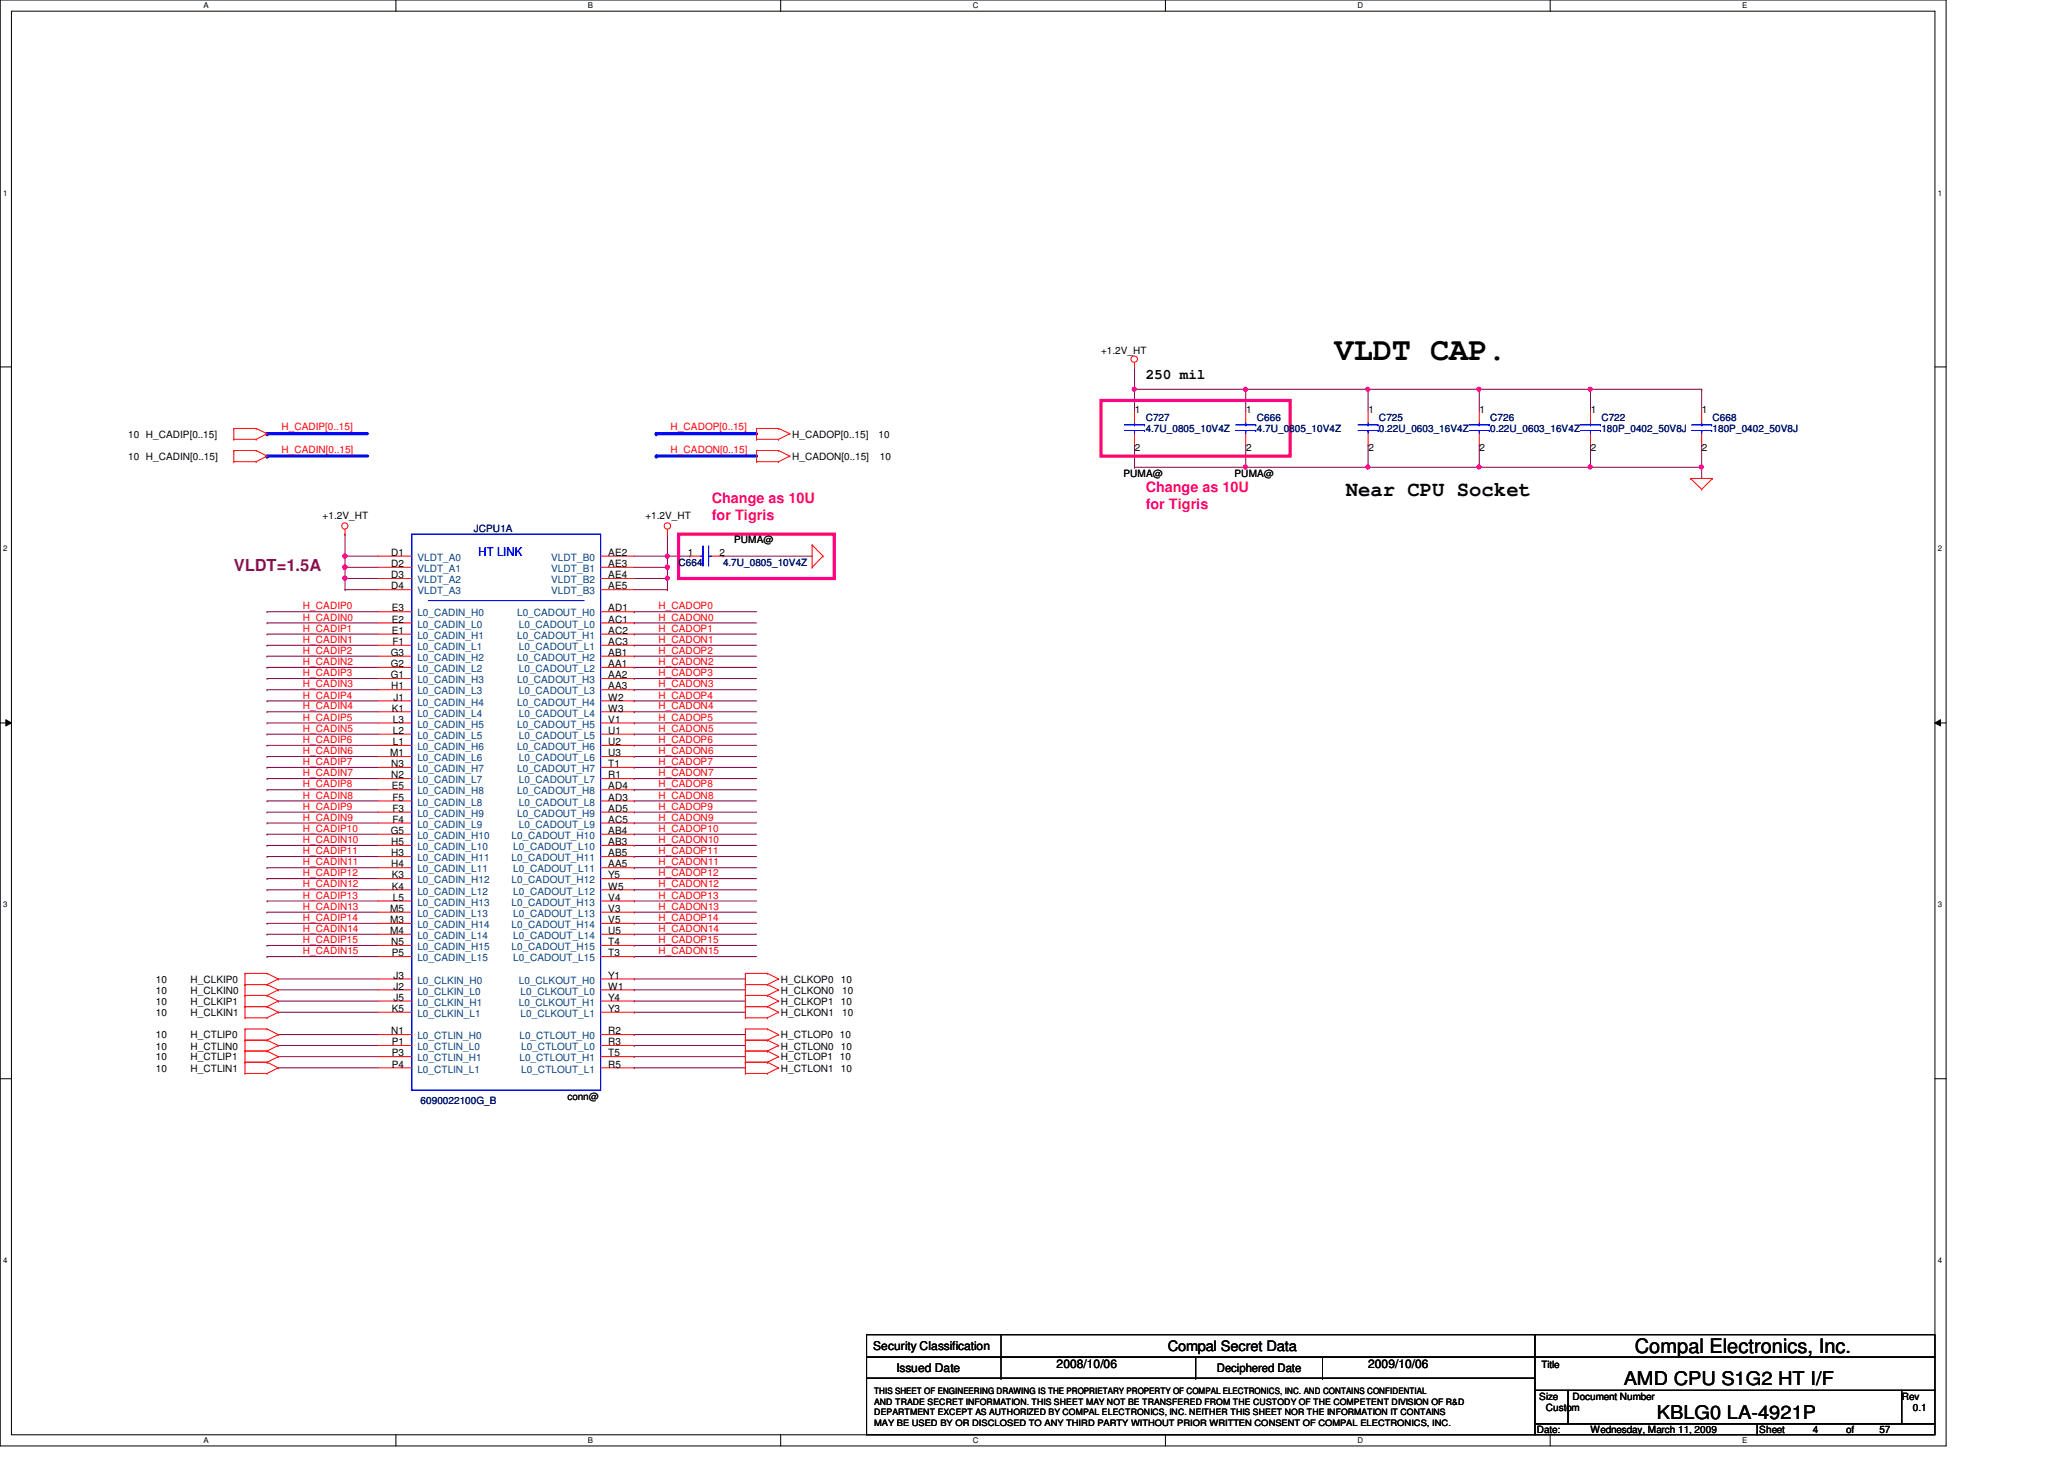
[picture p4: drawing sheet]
<svg xmlns="http://www.w3.org/2000/svg" width="297mm" height="210mm" viewBox="0 0 297 210" stroke-linecap="round" stroke-linejoin="round" font-family="sans-serif">
<path d="M0 0h280.1v208h-280.1zM1.6 1.6h276.9v204.8h-276.9z" fill="none" stroke="#000" stroke-width=".14"/>
<g fill="#fff">
<path d="M29.3 .2h.7v1.2h-.7z"/>
<path d="M29.3 206.6h.7v1.2h-.7z"/>
</g>
<path d="M57 0v1.6M57 206.4v1.6" fill="none" stroke="#000" stroke-width=".14"/>
<g fill="#fff">
<path d="M84.6 .2h.7v1.2h-.7z"/>
<path d="M84.6 206.6h.7v1.2h-.7z"/>
</g>
<path d="M112.3 0v1.6M112.3 206.4v1.6" fill="none" stroke="#000" stroke-width=".14"/>
<g fill="#fff">
<path d="M140 .2h.8v1.2h-.8z"/>
<path d="M140 206.6h.8v1.2h-.8z"/>
</g>
<path d="M167.7 0v1.6M167.7 206.4v1.6" fill="none" stroke="#000" stroke-width=".14"/>
<g fill="#fff">
<path d="M195.4 .2h.7v1.2h-.7z"/>
<path d="M195.4 206.6h.7v1.2h-.7z"/>
</g>
<path d="M223.1 0v1.6M223.1 206.4v1.6" fill="none" stroke="#000" stroke-width=".14"/>
<g fill="#fff">
<path d="M250.7 .2h.8v1.2h-.8z"/>
<path d="M250.7 206.6h.8v1.2h-.8z"/>
<path d="M.5 27.2h.6v1.2h-.6z"/>
<path d="M278.9 27.2h.6v1.2h-.6z"/>
<path d="M.5 78.4h.6v1.1h-.6z"/>
<path d="M278.9 78.4h.6v1.1h-.6z"/>
</g>
<path d="M0 52.8h1.6M278.5 52.8h1.6" fill="none" stroke="#000" stroke-width=".14"/>
<g fill="#fff">
<path d="M.5 129.6h.6v1.2h-.6z"/>
<path d="M278.9 129.6h.6v1.2h-.6z"/>
</g>
<path d="M0 104h1.6M.8 103.5l.8 .5-.8 .4zM278.5 104l.8-.5v.9zM278.5 104h1.6" fill="none" stroke="#000" stroke-width=".14"/>
<path d="M.8 103.5l.8 .5-.8 .4zM278.5 104l.8-.5v.9z" fill="#000"/>
<g fill="#fff">
<path d="M.5 180.8h.6v1.1h-.6z"/>
<path d="M278.9 180.8h.6v1.1h-.6z"/>
</g>
<path d="M0 155.2h1.6M278.5 155.2h1.6" fill="none" stroke="#000" stroke-width=".14"/>
<g fill="none" stroke="#800040" stroke-width=".14">
<path d="M38.4 92.8h.1M38.4 89.6h.1M38.4 97.6h.1M38.4 96h.1M38.4 94.4h.1M38.4 91.2h.1M38.4 99.2h.1M38.4 88h.1M38.4 92.8h16M38.4 89.6h16M38.4 97.6h16M38.4 96h16"/>
<path d="M38.4 94.4h16M38.4 91.2h16M38.4 99.2h16M38.4 88h16M49.7 83.2h.1M49.7 83.2v1.6M38.4 100.8h.1M38.4 105.6h.1M38.4 102.4h.1M38.4 104h.1M38.4 108.8h.1M38.4 115.2h.1"/>
<path d="M38.4 112h.1M38.4 118.4h.1M38.4 113.6h.1M38.4 107.2h.1M38.4 110.4h.1M38.4 116.8h.1M38.4 100.8h16M38.4 105.6h16M38.4 102.4h16M38.4 104h16M38.4 108.8h16M38.4 115.2h16"/>
<path d="M38.4 112h16M38.4 118.4h16M38.4 113.6h16M38.4 107.2h16M38.4 110.4h16M38.4 116.8h16M38.4 121.6h.1M38.4 120h.1M38.4 124.8h.1M38.4 123.2h.1M38.4 131.2h.1M38.4 128h.1"/>
<path d="M38.4 132.8h.1M38.4 126.4h.1M38.4 134.4h.1M38.4 137.6h.1M38.4 136h.1M38.4 129.6h.1M38.4 121.6h16M38.4 120h16M38.4 124.8h16M38.4 123.2h16M38.4 131.2h16M38.4 128h16"/>
<path d="M38.4 132.8h16M38.4 126.4h16M38.4 134.4h16M38.4 137.6h16M38.4 136h16M38.4 129.6h16"/>
</g>
<circle cx="49.6" cy="83.2" r=".31" fill="#f0f"/>
<circle cx="49.6" cy="83.2" r=".31" fill="none" stroke="#f0f" stroke-width=".14"/>
<path d="M49.7 80h.1M49.7 83.2h.1M49.7 81.6h.1M49.7 80v3.2M49.7 83.2h4.7" fill="none" stroke="#800040" stroke-width=".14"/>
<circle cx="49.6" cy="81.6" r=".32" fill="#f0f"/>
<circle cx="49.6" cy="81.6" r=".32" fill="none" stroke="#f0f" stroke-width=".14"/>
<path d="M49.7 81.6h.1M49.7 80h.1M49.7 81.6h4.7M49.7 80h4.7" fill="none" stroke="#800040" stroke-width=".14"/>
<circle cx="49.6" cy="80" r=".31" fill="#f0f"/>
<circle cx="49.6" cy="80" r=".31" fill="none" stroke="#f0f" stroke-width=".14"/>
<path d="M163.3 52.8h.1M163.3 52.8v3.2M212.9 56h.1M212.9 56h16M49.7 84.8h.1M49.7 84.8h4.7M91.3 137.6h.1M91.3 137.6h17.6" fill="none" stroke="#800040" stroke-width=".14"/>
<circle cx="228.9" cy="56" r=".3" fill="#f0f"/>
<circle cx="228.9" cy="56" r=".3" fill="none" stroke="#f0f" stroke-width=".14"/>
<circle cx="212.8" cy="56" r=".3" fill="#f0f"/>
<circle cx="212.8" cy="56" r=".3" fill="none" stroke="#f0f" stroke-width=".14"/>
<path d="M179.3 56h.1M179.3 56h17.6M228.9 56h.1M228.9 56h16" fill="none" stroke="#800040" stroke-width=".14"/>
<circle cx="179.2" cy="56" r=".3" fill="#f0f"/>
<circle cx="179.2" cy="56" r=".3" fill="none" stroke="#f0f" stroke-width=".14"/>
<g fill="none" stroke="#800040" stroke-width=".14">
<path d="M163.3 56h.1M163.3 56v3.2M196.9 56h.1M196.9 56v3.2M212.9 56h.1M212.9 56v3.2M228.9 56h.1M228.9 56v3.2M244.9 56h.1M244.9 56v3.2M179.3 67.2h.1M179.3 67.2h17.6"/>
<path d="M212.9 67.2h.1M228.9 64h.1M228.9 64v3.2h-16M244.9 67.2h.1M244.9 67.2v1.6"/>
</g>
<circle cx="196.8" cy="67.2" r=".3" fill="#f0f"/>
<circle cx="196.8" cy="67.2" r=".3" fill="none" stroke="#f0f" stroke-width=".14"/>
<circle cx="179.2" cy="67.2" r=".3" fill="#f0f"/>
<circle cx="179.2" cy="67.2" r=".3" fill="none" stroke="#f0f" stroke-width=".14"/>
<path d="M196.9 67.2h.1M196.9 67.2h16" fill="none" stroke="#800040" stroke-width=".14"/>
<circle cx="212.8" cy="67.2" r=".3" fill="#f0f"/>
<circle cx="212.8" cy="67.2" r=".3" fill="none" stroke="#f0f" stroke-width=".14"/>
<g fill="none" stroke="#800040" stroke-width=".14">
<path d="M163.3 56h.1M163.3 56h16M179.3 56h.1M179.3 56v3.2M91.3 96h.1M91.3 99.2h.1M91.3 89.6h.1M91.3 91.2h.1M91.3 94.4h.1M91.3 92.8h.1M91.3 97.6h.1M91.3 88h.1"/>
<path d="M91.3 96h17.6M91.3 99.2h17.6M91.3 89.6h17.6M91.3 91.2h17.6M91.3 94.4h17.6M91.3 92.8h17.6M91.3 97.6h17.6M91.3 88h17.6M91.3 118.4h.1M91.3 108.8h.1M91.3 113.6h.1M91.3 107.2h.1"/>
<path d="M91.3 100.8h.1M91.3 104h.1M91.3 112h.1M91.3 105.6h.1M91.3 115.2h.1M91.3 102.4h.1M91.3 116.8h.1M91.3 110.4h.1M91.3 118.4h17.6M91.3 108.8h17.6M91.3 113.6h17.6M91.3 107.2h17.6"/>
<path d="M91.3 100.8h17.6M91.3 104h17.6M91.3 112h17.6M91.3 105.6h17.6M91.3 115.2h17.6M91.3 102.4h17.6M91.3 116.8h17.6M91.3 110.4h17.6M91.3 129.6h.1M91.3 123.2h.1M91.3 131.2h.1M91.3 128h.1"/>
<path d="M91.3 121.6h.1M91.3 126.4h.1M91.3 136h.1M91.3 120h.1M91.3 132.8h.1M91.3 134.4h.1M91.3 124.8h.1M91.3 129.6h17.6M91.3 123.2h17.6M91.3 131.2h17.6M91.3 128h17.6M91.3 121.6h17.6"/>
<path d="M91.3 126.4h17.6M91.3 136h17.6M91.3 120h17.6M91.3 132.8h17.6M91.3 134.4h17.6M91.3 124.8h17.6M40 148.8h.1M40 150.4h.1M40 142.4h.1M40 144h.1M40 140.8h.1M40 145.6h.1"/>
<path d="M40 152h.1M40 153.6h.1M40 150.4h14.4M40 148.8h14.4M40 142.4h14.4M40 144h14.4M40 140.8h14.4M40 145.6h14.4M40 152h14.4M40 153.6h14.4M91.3 150.4h.1M91.3 148.8h.1"/>
<path d="M91.3 153.6h.1M91.3 152h.1M91.3 145.6h.1M91.3 140.8h.1M91.3 144h.1M91.3 142.4h.1M91.3 150.4h16M91.3 148.8h16M91.3 142.4h16M91.3 144h16M91.3 140.8h16M91.3 145.6h16"/>
<path d="M91.3 152h16M91.3 153.6h16"/>
</g>
<circle cx="163.2" cy="56" r=".3" fill="#f0f"/>
<circle cx="163.2" cy="56" r=".3" fill="none" stroke="#f0f" stroke-width=".14"/>
<path d="M196.9 56h.1M196.9 56h16M163.3 67.2h.1M163.3 64h.1M163.3 67.2h16M163.3 64v3.2M179.3 67.2h.1M179.3 64v3.2M196.9 64h.1M196.9 64v3.2M212.9 64h.1M212.9 64v3.2" fill="none" stroke="#800040" stroke-width=".14"/>
<circle cx="196.8" cy="56" r=".3" fill="#f0f"/>
<circle cx="196.8" cy="56" r=".3" fill="none" stroke="#f0f" stroke-width=".14"/>
<path d="M228.9 67.2h.1M228.9 67.2h16" fill="none" stroke="#800040" stroke-width=".14"/>
<circle cx="244.9" cy="67.2" r=".3" fill="#f0f"/>
<circle cx="244.9" cy="67.2" r=".3" fill="none" stroke="#f0f" stroke-width=".14"/>
<circle cx="228.9" cy="67.2" r=".3" fill="#f0f"/>
<circle cx="228.9" cy="67.2" r=".3" fill="none" stroke="#f0f" stroke-width=".14"/>
<path d="M244.9 64h.1M244.9 64v3.2" fill="none" stroke="#800040" stroke-width=".14"/>
<path d="M38.4 65.6h14.5" fill="none" stroke="#00f" stroke-width=".47"/>
<circle cx="38.4" cy="65.6" r=".23" fill="#00f"/>
<path d="M94.4 62.4h14.5" fill="none" stroke="#00f" stroke-width=".47"/>
<circle cx="94.4" cy="62.4" r=".23" fill="#00f"/>
<path d="M94.4 65.6h14.5" fill="none" stroke="#00f" stroke-width=".47"/>
<circle cx="94.4" cy="65.6" r=".23" fill="#00f"/>
<path d="M49.7 76.8h.1M49.7 76.8v3.2" fill="none" stroke="#800040" stroke-width=".14"/>
<path d="M38.4 62.4h14.5" fill="none" stroke="#00f" stroke-width=".47"/>
<circle cx="38.4" cy="62.4" r=".23" fill="#00f"/>
<path d="M91.3 80h4.8M96.1 80h.1M96.1 81.6h.1M96.1 80v1.6" fill="none" stroke="#800040" stroke-width=".14"/>
<circle cx="96.1" cy="80" r=".3" fill="#f0f"/>
<circle cx="96.1" cy="80" r=".3" fill="none" stroke="#f0f" stroke-width=".14"/>
<path d="M91.3 83.2h4.8M96.1 83.2h.1" fill="none" stroke="#800040" stroke-width=".14"/>
<circle cx="96.1" cy="83.2" r=".3" fill="#f0f"/>
<circle cx="96.1" cy="83.2" r=".3" fill="none" stroke="#f0f" stroke-width=".14"/>
<path d="M91.3 84.8h4.8M91.3 81.6h4.8M96.1 84.8h.1M96.1 81.6h.1M96.1 83.2v1.6" fill="none" stroke="#800040" stroke-width=".14"/>
<circle cx="96" cy="81.6" r=".31" fill="#f0f"/>
<circle cx="96" cy="81.6" r=".31" fill="none" stroke="#f0f" stroke-width=".14"/>
<path d="M96.1 76.8v3.2M96.1 83.2h.1M96.1 80h.1M96.1 81.6v1.6M96.1 80h3.2M99.3 80h.1M104.1 80h.1M104.1 80h12.8" fill="none" stroke="#800040" stroke-width=".14"/>
<g fill="none" stroke="#f00" stroke-width=".14">
<path d="M163.3 52.8h.1M163.3 52.2v.6M163.3 59.2v1.6M179.3 59.2v1.6M196.9 59.2v1.6M212.9 59.2v1.6M228.9 59.2v1.6M244.9 59.2v1.6M33.7 66.4h.1M33.7 64.8h.1M33.7 63.2h.1M33.7 61.6h.1"/>
<path d="M33.7 64.8h3.2M33.7 66.4h3.2M33.7 61.6v1.6M33.7 64.8v1.6M33.7 61.6h3.2M33.7 63.2h3.2M36.9 64.8h.1M36.9 66.4h.1M36.9 61.6h.1M36.9 63.2h.1M36.9 64.8l1.5 .8M36.9 61.6l1.5 .8"/>
<path d="M38.4 65.6h.1M38.4 62.4h.1M38.4 65.6l-1.5 .8M38.4 62.4l-1.5 .8M49.7 76.8h.1M49.7 76.2v.6M96.1 76.8h.1M96.1 76.2v.6M108.9 66.4h.1M108.9 64.8h.1M108.9 63.2h.1M108.9 61.6h.1"/>
<path d="M108.9 64.8h3.2M108.9 66.4h3.2M108.9 61.6v1.6M108.9 64.8v1.6M108.9 61.6h3.2M108.9 63.2h3.2M112.1 64.8h.1M112.1 66.4h.1M112.1 61.6h.1M112.1 63.2h.1M112.1 64.8l1.6 .8M112.1 61.6l1.6 .8"/>
<path d="M113.7 65.6h.1M113.7 62.4h.1M113.7 65.6l-1.6 .8M113.7 62.4l-1.6 .8M116.9 78.4h.1M116.9 78.4v3.2M116.9 78.4l1.5 1.6M163.3 62.4v1.6M179.3 62.4v1.6M196.9 62.4v1.6M212.9 62.4v1.6M228.9 62.4v1.6"/>
<path d="M243.3 68.8h.1M243.3 68.8h3.2M243.3 68.8l1.6 1.6M244.9 70.4h.1M244.9 62.4v1.6M246.5 68.8h.1M246.5 68.8l-1.6 1.6M54.4 80h4.9M54.4 84.8h4.9M54.4 83.2h4.9M54.4 81.6h4.9M54.4 97.6h4.9"/>
<path d="M54.4 99.2h4.9M54.4 94.4h4.9M54.4 96h4.9M54.4 91.2h4.9M54.4 92.8h4.9M54.4 88h4.9M54.4 89.6h4.9M86.4 80h4.9M86.4 84.8h4.9M86.4 83.2h4.9M86.4 81.6h4.9M86.4 97.6h4.9"/>
<path d="M86.4 99.2h4.9M86.4 94.4h4.9M86.4 96h4.9M86.4 91.2h4.9M86.4 92.8h4.9M86.4 88h4.9M86.4 89.6h4.9M99.3 80h1.6M102.4 80h1.7M116.9 81.6h.1M118.4 80h.1M118.4 80l-1.5 1.6"/>
<path d="M54.4 116.8h4.9M54.4 118.4h4.9M54.4 113.6h4.9M54.4 115.2h4.9M54.4 110.4h4.9M54.4 112h4.9M54.4 107.2h4.9M54.4 108.8h4.9M54.4 104h4.9M54.4 105.6h4.9M54.4 100.8h4.9M54.4 102.4h4.9"/>
<path d="M86.4 116.8h4.9M86.4 118.4h4.9M86.4 113.6h4.9M86.4 115.2h4.9M86.4 110.4h4.9M86.4 112h4.9M86.4 107.2h4.9M86.4 108.8h4.9M86.4 104h4.9M86.4 105.6h4.9M86.4 100.8h4.9M86.4 102.4h4.9"/>
<path d="M54.4 136h4.9M54.4 137.6h4.9M54.4 132.8h4.9M54.4 134.4h4.9M54.4 129.6h4.9M54.4 131.2h4.9M54.4 126.4h4.9M54.4 128h4.9M54.4 123.2h4.9M54.4 124.8h4.9M54.4 120h4.9M54.4 121.6h4.9"/>
<path d="M86.4 136h4.9M86.4 137.6h4.9M86.4 132.8h4.9M86.4 134.4h4.9M86.4 129.6h4.9M86.4 131.2h4.9M86.4 126.4h4.9M86.4 128h4.9M86.4 123.2h4.9M86.4 124.8h4.9M86.4 120h4.9M86.4 121.6h4.9"/>
<path d="M35.3 143.2h.1M35.3 141.6h.1M35.3 146.4h.1M35.3 144.8h.1M35.3 154.4h.1M35.3 152.8h.1M35.3 140h.1M35.3 151.2h.1M35.3 149.6h.1M35.3 148h.1M35.3 141.6h3.1M35.3 143.2h3.1"/>
<path d="M35.3 140v6.4M35.3 148v6.4M35.3 144.8h3.1M35.3 146.4h3.1M35.3 152.8h3.1M35.3 154.4h3.1M35.3 140h3.1M35.3 151.2h3.1M35.3 148h3.1M35.3 149.6h3.1M38.4 141.6h.1M38.4 143.2h.1"/>
<path d="M38.4 144.8h.1M38.4 146.4h.1M38.4 152.8h.1M38.4 154.4h.1M38.4 140h.1M38.4 151.2h.1M38.4 149.6h.1M38.4 148h.1M38.4 141.6l1.6 .8M38.4 144.8l1.6 .8M38.4 143.2l1.6 .8M38.4 152.8l1.6 .8"/>
<path d="M38.4 140l1.6 .8M38.4 151.2l1.6 .8M38.4 149.6l1.6 .8M38.4 148l1.6 .8M40 142.4h.1M40 145.6h.1M40 144h.1M40 153.6h.1M40 140.8h.1M40 152h.1M40 150.4h.1M40 148.8h.1"/>
<path d="M40 142.4l-1.6 .8M40 145.6l-1.6 .8M40 144l-1.6 .8M40 153.6l-1.6 .8M40 140.8l-1.6 .8M40 152l-1.6 .8M40 150.4l-1.6 .8M40 148.8l-1.6 .8M54.4 144h4.9M54.4 145.6h4.9M54.4 140.8h4.9M54.4 142.4h4.9"/>
<path d="M54.4 152h4.9M54.4 153.6h4.9M54.4 148.8h4.9M54.4 150.4h4.9M86.4 144h4.9M86.4 145.6h4.9M86.4 140.8h4.9M86.4 142.4h4.9M86.4 152h4.9M86.4 153.6h4.9M86.4 148.8h4.9M86.4 150.4h4.9"/>
<path d="M107.3 152.8h.1M107.3 151.2h.1M107.3 144.8h.1M107.3 143.2h.1M107.3 141.6h.1M107.3 140h.1M107.3 146.4h.1M107.3 154.4h.1M107.3 149.6h.1M107.3 148h.1M107.3 141.6h3.1M107.3 143.2h3.1"/>
<path d="M107.3 144.8h3.1M107.3 146.4h3.1M107.3 152.8h3.1M107.3 154.4h3.1M107.3 140h3.1M107.3 151.2h3.1M107.3 140v6.4M107.3 148v6.4M107.3 148h3.1M107.3 149.6h3.1M110.4 151.2h.1M110.4 152.8h.1"/>
<path d="M110.4 143.2h.1M110.4 144.8h.1M110.4 140h.1M110.4 141.6h.1M110.4 146.4h.1M110.4 154.4h.1M110.4 148h.1M110.4 149.6h.1M110.4 151.2l1.7 .8M110.4 143.2l1.7 .8M110.4 140l1.7 .8M110.4 141.6l1.7 .8"/>
<path d="M110.4 144.8l1.7 .8M110.4 152.8l1.7 .8M110.4 148l1.7 .8M110.4 149.6l1.7 .8M112.1 152h.1M112.1 144h.1M112.1 140.8h.1M112.1 142.4h.1M112.1 145.6h.1M112.1 153.6h.1M112.1 148.8h.1M112.1 150.4h.1"/>
<path d="M112.1 152l-1.7 .8M112.1 144l-1.7 .8M112.1 140.8l-1.7 .8M112.1 142.4l-1.7 .8M112.1 145.6l-1.7 .8M112.1 153.6l-1.7 .8M112.1 148.8l-1.7 .8M112.1 150.4l-1.7 .8"/>
<circle cx="163.2" cy="51.7" r=".46"/>
<circle cx="49.6" cy="75.7" r=".45"/>
<circle cx="96.1" cy="75.7" r=".46"/>
</g>
<g fill="none" stroke="#000" stroke-width=".14">
<path d="M124.7 192h96.2v3.2h-96.2zM124.7 195.2h96.2v3.1h-96.2zM124.7 198.3h96.2v8.1h-96.2zM144.1 195.2h.1M144.1 198.3h.1M144.1 192v6.3M172.1 198.3h.1M172.1 195.2v3.1M190.3 198.3h.1M190.3 195.2v3.1M220.9 192h57.6v3.2h-57.6zM220.9 195.2h57.6v4.8h-57.6z"/>
<path d="M220.9 200h4.8v4.9h-4.8zM220.9 204.9h32v1.5h-32zM225.7 200h48v4.9h-48zM252.9 204.9h25.6v1.5h-25.6zM273.7 200h4.8v4.9h-4.8z"/>
</g>
<path d="M158.4 57.6h27.3v8h-27.3zM97.7 76.8h22.4v6.4h-22.4z" fill="none" stroke="#ff0080" stroke-width=".47"/>
<g fill="none" stroke="#00f" stroke-width=".14">
<path d="M59.3 76.8h27.1v80h-27.1zM101.2 78.6h.1M101.2 78.6v2.8M102 78.6h.1M102 78.6v2.8M161.8 61.9h2.9M161.8 61.1h2.9M163.3 61.1h.1M163.3 61.9h.1M163.3 60.8v.3M163.3 61.9v.5M164.7 61.9h.1"/>
<path d="M164.7 61.1h.1M177.8 61.9h2.9M177.8 61.1h2.9M179.3 61.1h.1M179.3 61.9h.1M179.3 60.8v.3M179.3 61.9v.5M180.7 61.9h.1M180.7 61.1h.1M195.4 61.9h2.9M195.4 61.1h2.9M196.9 61.1h.1"/>
<path d="M196.9 61.9h.1M196.9 60.8v.3M196.9 61.9v.5M198.3 61.9h.1M198.3 61.1h.1M211.5 61.9h2.8M211.5 61.1h2.8M212.9 61.1h.1M212.9 61.9h.1M212.9 60.8v.3M212.9 61.9v.5M214.3 61.9h.1"/>
<path d="M214.3 61.1h.1M227.5 61.9h2.8M227.5 61.1h2.8M228.9 61.1h.1M228.9 61.9h.1M228.9 60.8v.3M228.9 61.9v.5M230.3 61.9h.1M230.3 61.1h.1M243.5 61.9h2.8M243.5 61.1h2.8M244.9 61.1h.1"/>
<path d="M244.9 61.9h.1M244.9 60.8v.3M244.9 61.9v.5M246.3 61.9h.1M246.3 61.1h.1M61.7 86.4h22.4M100.9 80h.3M101.2 80h.1M102 80h.1M102 80h.4"/>
</g>
<circle cx="49.6" cy="83.2" r=".31" fill="#f0f"/>
<circle cx="49.6" cy="83.2" r=".31" fill="none" stroke="#f0f" stroke-width=".14"/>
<circle cx="49.6" cy="81.6" r=".32" fill="#f0f"/>
<circle cx="49.6" cy="81.6" r=".32" fill="none" stroke="#f0f" stroke-width=".14"/>
<circle cx="49.6" cy="80" r=".31" fill="#f0f"/>
<circle cx="49.6" cy="80" r=".31" fill="none" stroke="#f0f" stroke-width=".14"/>
<circle cx="228.9" cy="56" r=".3" fill="#f0f"/>
<circle cx="228.9" cy="56" r=".3" fill="none" stroke="#f0f" stroke-width=".14"/>
<circle cx="212.8" cy="56" r=".3" fill="#f0f"/>
<circle cx="212.8" cy="56" r=".3" fill="none" stroke="#f0f" stroke-width=".14"/>
<circle cx="179.2" cy="56" r=".3" fill="#f0f"/>
<circle cx="179.2" cy="56" r=".3" fill="none" stroke="#f0f" stroke-width=".14"/>
<circle cx="196.8" cy="67.2" r=".3" fill="#f0f"/>
<circle cx="196.8" cy="67.2" r=".3" fill="none" stroke="#f0f" stroke-width=".14"/>
<circle cx="179.2" cy="67.2" r=".3" fill="#f0f"/>
<circle cx="179.2" cy="67.2" r=".3" fill="none" stroke="#f0f" stroke-width=".14"/>
<circle cx="212.8" cy="67.2" r=".3" fill="#f0f"/>
<circle cx="212.8" cy="67.2" r=".3" fill="none" stroke="#f0f" stroke-width=".14"/>
<circle cx="163.2" cy="56" r=".3" fill="#f0f"/>
<circle cx="163.2" cy="56" r=".3" fill="none" stroke="#f0f" stroke-width=".14"/>
<circle cx="196.8" cy="56" r=".3" fill="#f0f"/>
<circle cx="196.8" cy="56" r=".3" fill="none" stroke="#f0f" stroke-width=".14"/>
<circle cx="244.9" cy="67.2" r=".3" fill="#f0f"/>
<circle cx="244.9" cy="67.2" r=".3" fill="none" stroke="#f0f" stroke-width=".14"/>
<circle cx="228.9" cy="67.2" r=".3" fill="#f0f"/>
<circle cx="228.9" cy="67.2" r=".3" fill="none" stroke="#f0f" stroke-width=".14"/>
<circle cx="96.1" cy="80" r=".3" fill="#f0f"/>
<circle cx="96.1" cy="80" r=".3" fill="none" stroke="#f0f" stroke-width=".14"/>
<circle cx="96.1" cy="83.2" r=".3" fill="#f0f"/>
<circle cx="96.1" cy="83.2" r=".3" fill="none" stroke="#f0f" stroke-width=".14"/>
<circle cx="96" cy="81.6" r=".31" fill="#f0f"/>
<circle cx="96" cy="81.6" r=".31" fill="none" stroke="#f0f" stroke-width=".14"/>
<text font-size="4.6" x="192.1" y="51.9">VLDT CAP.</text>
<text font-size="3" x="193.7" y="71.3">Near CPU Socket</text>
<text font-size="2.9" x="235.3" y="194.6">Compal Electronics, Inc.</text>
<g font-size="2.7">
<text x="233.7" y="199.3">AMD CPU S1G2 HT I/F</text>
<text x="238.5" y="204.1">KBLG0 LA-4921P</text>
</g>
<text font-size="2.4" fill="#800080" x="33.7" y="82.2">VLDT=1.5A</text>
<g font-size="2.1">
<text x="164.9" y="54.5">250 mil</text>
<text x="168.1" y="194.4">Compal Secret Data</text>
</g>
<g font-size="2.1" fill="#ff0080">
<text x="164.9" y="70.7">Change as 10U</text>
<text x="102.4" y="72.3">Change as 10U</text>
<text x="102.4" y="74.8">for Tigris</text>
<text x="164.9" y="73.2">for Tigris</text>
</g>
<text font-size="1.7" fill="#00f" x="68.9" y="80">HT LINK</text>
<g font-size="1.7">
<text x="125.7" y="194.3">Security Classification</text>
<text x="129" y="197.3">Issued Date</text>
<text x="152.1" y="196.8">2008/10/06</text>
<text x="175.1" y="197.4">Deciphered Date</text>
<text x="196.9" y="196.8">2009/10/06</text>
</g>
<g font-size="1.4">
<text x="158.5" y="51">+1.2V_HT</text>
<text x="163.3" y="59.4">1</text>
<text x="179.3" y="59.4">1</text>
<text x="196.9" y="59.4">1</text>
<text x="212.9" y="59.4">1</text>
<text x="228.9" y="59.4">1</text>
<text x="244.9" y="59.4">1</text>
<text x="18.5" y="63">10 H_CADIP[0..15]</text>
<text x="114" y="63">H_CADOP[0..15]</text>
<text x="126.4" y="63">10</text>
<text x="163.3" y="64.9">2</text>
<text x="179.3" y="64.9">2</text>
<text x="196.9" y="64.9">2</text>
<text x="212.9" y="64.9">2</text>
<text x="228.9" y="64.9">2</text>
<text x="244.9" y="64.9">2</text>
<text x="18.5" y="66.2">10 H_CADIN[0..15]</text>
<text x="114" y="66.2">H_CADON[0..15]</text>
<text x="126.6" y="66.2">10</text>
<text x="161.7" y="68.6">PUMA@</text>
<text x="177.7" y="68.6">PUMA@</text>
<text x="46.4" y="74.6">+1.2V_HT</text>
<text x="92.9" y="74.6">+1.2V_HT</text>
<text x="56.3" y="83.2">D3</text>
<text x="56.3" y="81.6">D2</text>
<text x="56.3" y="80">D1</text>
<text x="87.5" y="83.2">AE4</text>
<text x="87.5" y="81.6">AE3</text>
<text x="87.5" y="80">AE2</text>
<text x="99" y="80">1</text>
<text x="103.5" y="80">2</text>
<text x="105.7" y="78.2">PUMA@</text>
<text x="56.3" y="84.8">D4</text>
<text x="56.4" y="88">E3</text>
<text x="56.4" y="89.6">E2</text>
<text x="87.5" y="84.8">AE5</text>
<text x="87.5" y="88">AD1</text>
<text x="87.5" y="89.6">AC1</text>
<text x="56.3" y="94.4">G3</text>
<text x="56.3" y="96">G2</text>
<text x="56.4" y="91.2">E1</text>
<text x="56.5" y="92.8">F1</text>
<text x="87.5" y="94.4">AB1</text>
<text x="87.5" y="96">AA1</text>
<text x="87.5" y="91.2">AC2</text>
<text x="87.5" y="92.8">AC3</text>
<text x="56.3" y="97.6">G1</text>
<text x="56.3" y="99.2">H1</text>
<text x="56.6" y="100.8">J1</text>
<text x="87.5" y="100.8">W2</text>
<text x="87.5" y="97.6">AA2</text>
<text x="87.5" y="99.2">AA3</text>
<text x="56.4" y="102.4">K1</text>
<text x="56.6" y="107.2">L1</text>
<text x="56.6" y="104">L3</text>
<text x="56.6" y="105.6">L2</text>
<text x="87.5" y="107.2">U2</text>
<text x="87.5" y="104">V1</text>
<text x="87.5" y="105.6">U1</text>
<text x="87.5" y="102.4">W3</text>
<text x="56.1" y="108.8">M1</text>
<text x="56.3" y="110.4">N3</text>
<text x="56.3" y="112">N2</text>
<text x="56.4" y="113.6">E5</text>
<text x="87.5" y="113.6">AD4</text>
<text x="87.5" y="110.4">T1</text>
<text x="87.5" y="112">R1</text>
<text x="87.5" y="108.8">U3</text>
<text x="56.3" y="120">G5</text>
<text x="56.5" y="116.8">F3</text>
<text x="56.5" y="118.4">F4</text>
<text x="56.5" y="115.2">F5</text>
<text x="87.5" y="120">AB4</text>
<text x="87.5" y="116.8">AD5</text>
<text x="87.5" y="118.4">AC5</text>
<text x="87.5" y="115.2">AD3</text>
<text x="56.3" y="123.2">H3</text>
<text x="56.3" y="124.8">H4</text>
<text x="56.3" y="121.6">H5</text>
<text x="87.5" y="123.2">AB5</text>
<text x="87.5" y="124.8">AA5</text>
<text x="87.5" y="121.6">AB3</text>
<text x="56.1" y="131.2">M5</text>
<text x="56.4" y="126.4">K3</text>
<text x="56.4" y="128">K4</text>
<text x="56.6" y="129.6">L5</text>
<text x="87.5" y="129.6">V4</text>
<text x="87.5" y="131.2">V3</text>
<text x="87.5" y="126.4">Y5</text>
<text x="87.5" y="128">W5</text>
<text x="56.1" y="132.8">M3</text>
<text x="56.1" y="134.4">M4</text>
<text x="56.3" y="136">N5</text>
<text x="56.4" y="137.6">P5</text>
<text x="87.5" y="136">T4</text>
<text x="87.5" y="137.6">T3</text>
<text x="87.5" y="132.8">V5</text>
<text x="87.5" y="134.4">U5</text>
<text x="22.4" y="143">10</text>
<text x="22.4" y="141.4">10</text>
<text x="27.4" y="143">H_CLKIN0</text>
<text x="27.4" y="141.4">H_CLKIP0</text>
<text x="56.6" y="144">J5</text>
<text x="56.6" y="140.8">J3</text>
<text x="56.6" y="142.4">J2</text>
<text x="87.5" y="144">Y4</text>
<text x="87.5" y="140.8">Y1</text>
<text x="87.5" y="142.4">W1</text>
<text x="112.4" y="141.4">H_CLKOP0</text>
<text x="112.4" y="143">H_CLKON0</text>
<text x="121" y="141.4">10</text>
<text x="121.2" y="143">10</text>
<text x="22.4" y="146.2">10</text>
<text x="22.4" y="144.6">10</text>
<text x="22.4" y="149.4">10</text>
<text x="27.4" y="146.2">H_CLKIN1</text>
<text x="27.4" y="144.6">H_CLKIP1</text>
<text x="27.4" y="149.4">H_CTLIP0</text>
<text x="56.3" y="148.8">N1</text>
<text x="56.4" y="145.6">K5</text>
<text x="87.5" y="145.6">Y3</text>
<text x="87.5" y="148.8">R2</text>
<text x="112.4" y="144.6">H_CLKOP1</text>
<text x="112.4" y="146.2">H_CLKON1</text>
<text x="112.4" y="149.4">H_CTLOP0 10</text>
<text x="121" y="144.6">10</text>
<text x="121.2" y="146.2">10</text>
<text x="22.4" y="154.2">10</text>
<text x="22.4" y="152.6">10</text>
<text x="22.4" y="151">10</text>
<text x="27.4" y="154.2">H_CTLIN1</text>
<text x="27.4" y="152.6">H_CTLIP1</text>
<text x="27.4" y="151">H_CTLIN0</text>
<text x="56.4" y="152">P3</text>
<text x="56.4" y="153.6">P4</text>
<text x="56.4" y="150.4">P1</text>
<text x="87.5" y="152">T5</text>
<text x="87.5" y="153.6">R5</text>
<text x="87.5" y="150.4">R3</text>
<text x="112.4" y="152.6">H_CTLOP1 10</text>
<text x="112.4" y="154.2">H_CTLON1</text>
<text x="112.4" y="151">H_CTLON0</text>
<text x="121" y="154.2">10</text>
<text x="121" y="151">10</text>
<text x="81.7" y="158.2">conn@</text>
<text x="221.8" y="196.8">Title</text>
<text x="221.5" y="201.4">Size</text>
<text x="222.5" y="203">Custom</text>
<text x="226.3" y="201.4">Document Number</text>
<text x="273.7" y="201.4">Rev</text>
<text x="275.3" y="203">0.1</text>
<text x="221.2" y="206.2">Date:</text>
<text x="228.9" y="206.2">Wednesday, March 11, 2009</text>
<text x="253.2" y="206.2">Sheet</text>
<text x="260.9" y="206.2">4</text>
<text x="265.7" y="206.2">of</text>
<text x="270.5" y="206.2">57</text>
</g>
<g font-size="1.4" fill="#f00">
<text x="40.5" y="65.2">H_CADIN[0..15]</text>
<text x="40.5" y="61.9">H_CADIP[0..15]</text>
<text x="96.5" y="61.9">H_CADOP[0..15]</text>
<text x="96.5" y="65.2">H_CADON[0..15]</text>
<text x="43.6" y="89.3">H_CADIN0</text>
<text x="43.6" y="87.7">H_CADIP0</text>
<text x="94.8" y="89.3">H_CADON0</text>
<text x="94.8" y="87.7">H_CADOP0</text>
<text x="43.6" y="92.5">H_CADIN1</text>
<text x="43.6" y="95.7">H_CADIN2</text>
<text x="43.6" y="94.1">H_CADIP2</text>
<text x="43.6" y="90.9">H_CADIP1</text>
<text x="94.8" y="95.7">H_CADON2</text>
<text x="94.8" y="90.9">H_CADOP1</text>
<text x="94.8" y="94.1">H_CADOP2</text>
<text x="94.8" y="92.5">H_CADON1</text>
<text x="43.6" y="97.3">H_CADIP3</text>
<text x="43.6" y="98.9">H_CADIN3</text>
<text x="43.6" y="100.5">H_CADIP4</text>
<text x="94.8" y="98.9">H_CADON3</text>
<text x="94.8" y="100.5">H_CADOP4</text>
<text x="94.8" y="97.3">H_CADOP3</text>
<text x="43.6" y="105.3">H_CADIN5</text>
<text x="43.6" y="102.1">H_CADIN4</text>
<text x="43.6" y="103.7">H_CADIP5</text>
<text x="43.6" y="106.9">H_CADIP6</text>
<text x="94.8" y="106.9">H_CADOP6</text>
<text x="94.8" y="103.7">H_CADOP5</text>
<text x="94.8" y="105.3">H_CADON5</text>
<text x="94.8" y="102.1">H_CADON4</text>
<text x="43.6" y="108.5">H_CADIN6</text>
<text x="43.6" y="111.7">H_CADIN7</text>
<text x="43.6" y="113.3">H_CADIP8</text>
<text x="43.6" y="110.1">H_CADIP7</text>
<text x="94.8" y="108.5">H_CADON6</text>
<text x="94.8" y="113.3">H_CADOP8</text>
<text x="94.8" y="111.7">H_CADON7</text>
<text x="94.8" y="110.1">H_CADOP7</text>
<text x="43.6" y="114.9">H_CADIN8</text>
<text x="43.6" y="118.1">H_CADIN9</text>
<text x="43.6" y="119.7">H_CADIP10</text>
<text x="43.6" y="116.5">H_CADIP9</text>
<text x="94.8" y="118.1">H_CADON9</text>
<text x="94.8" y="114.9">H_CADON8</text>
<text x="94.8" y="116.5">H_CADOP9</text>
<text x="94.8" y="119.7">H_CADOP10</text>
<text x="43.6" y="121.3">H_CADIN10</text>
<text x="43.6" y="124.5">H_CADIN11</text>
<text x="43.6" y="122.9">H_CADIP11</text>
<text x="94.8" y="122.9">H_CADOP11</text>
<text x="94.8" y="121.3">H_CADON10</text>
<text x="94.8" y="124.5">H_CADON11</text>
<text x="43.6" y="130.9">H_CADIN13</text>
<text x="43.6" y="127.7">H_CADIN12</text>
<text x="43.6" y="126.1">H_CADIP12</text>
<text x="43.6" y="129.3">H_CADIP13</text>
<text x="94.8" y="129.3">H_CADOP13</text>
<text x="94.8" y="130.9">H_CADON13</text>
<text x="94.8" y="127.7">H_CADON12</text>
<text x="94.8" y="126.1">H_CADOP12</text>
<text x="43.6" y="132.5">H_CADIP14</text>
<text x="43.6" y="134.1">H_CADIN14</text>
<text x="43.6" y="137.3">H_CADIN15</text>
<text x="43.6" y="135.7">H_CADIP15</text>
<text x="94.8" y="137.3">H_CADON15</text>
<text x="94.8" y="135.7">H_CADOP15</text>
<text x="94.8" y="132.5">H_CADOP14</text>
<text x="94.8" y="134.1">H_CADON14</text>
</g>
<g font-size="1.4" fill="#000080">
<text x="164.9" y="60.6">C727</text>
<text x="164.9" y="62.2">4.7U_0805_10V4Z</text>
<text x="180.9" y="60.6">C666</text>
<text x="180.9" y="62.2">4.7U_0805_10V4Z</text>
<text x="198.5" y="60.6">C725</text>
<text x="198.5" y="62.2">0.22U_0603_16V4Z</text>
<text x="214.5" y="60.6">C726</text>
<text x="214.5" y="62.2">0.22U_0603_16V4Z</text>
<text x="230.5" y="60.6">C722</text>
<text x="230.5" y="62.2">180P_0402_50V8J</text>
<text x="246.5" y="60.6">C668</text>
<text x="246.5" y="62.2">180P_0402_50V8J</text>
<text x="68.2" y="76.6">JCPU1A</text>
<text x="97.7" y="81.4">C664</text>
<text x="104.1" y="81.4">4.7U_0805_10V4Z</text>
<text x="60.5" y="158.8">6090022100G_B</text>
</g>
<g font-size="1.4" fill="#004080">
<text x="60.1" y="83.9">VLDT_A2</text>
<text x="60.1" y="82.3">VLDT_A1</text>
<text x="60.1" y="80.7">VLDT_A0</text>
<text x="79.3" y="83.9">VLDT_B2</text>
<text x="79.3" y="82.3">VLDT_B1</text>
<text x="79.3" y="80.7">VLDT_B0</text>
<text x="60.1" y="85.5">VLDT_A3</text>
<text x="60.1" y="88.7">L0_CADIN_H0</text>
<text x="74.4" y="88.7">L0_CADOUT_H0</text>
<text x="79.3" y="85.5">VLDT_B3</text>
<text x="60.1" y="95.1">L0_CADIN_H2</text>
<text x="60.1" y="91.9">L0_CADIN_H1</text>
<text x="60.1" y="93.5">L0_CADIN_L1</text>
<text x="60.1" y="90.3">L0_CADIN_L0</text>
<text x="74.4" y="95.1">L0_CADOUT_H2</text>
<text x="74.4" y="91.9">L0_CADOUT_H1</text>
<text x="74.7" y="93.5">L0_CADOUT_L1</text>
<text x="74.7" y="90.3">L0_CADOUT_L0</text>
<text x="60.1" y="101.5">L0_CADIN_H4</text>
<text x="60.1" y="98.3">L0_CADIN_H3</text>
<text x="60.1" y="99.9">L0_CADIN_L3</text>
<text x="60.1" y="96.7">L0_CADIN_L2</text>
<text x="74.4" y="101.5">L0_CADOUT_H4</text>
<text x="74.4" y="98.3">L0_CADOUT_H3</text>
<text x="74.7" y="99.9">L0_CADOUT_L3</text>
<text x="74.7" y="96.7">L0_CADOUT_L2</text>
<text x="60.1" y="107.9">L0_CADIN_H6</text>
<text x="60.1" y="104.7">L0_CADIN_H5</text>
<text x="60.1" y="106.3">L0_CADIN_L5</text>
<text x="60.1" y="103.1">L0_CADIN_L4</text>
<text x="74.4" y="107.9">L0_CADOUT_H6</text>
<text x="74.4" y="104.7">L0_CADOUT_H5</text>
<text x="74.7" y="106.3">L0_CADOUT_L5</text>
<text x="74.7" y="103.1">L0_CADOUT_L4</text>
<text x="60.1" y="111.1">L0_CADIN_H7</text>
<text x="60.1" y="112.7">L0_CADIN_L7</text>
<text x="60.1" y="109.5">L0_CADIN_L6</text>
<text x="74.4" y="111.1">L0_CADOUT_H7</text>
<text x="74.7" y="112.7">L0_CADOUT_L7</text>
<text x="74.7" y="109.5">L0_CADOUT_L6</text>
<text x="60.1" y="117.5">L0_CADIN_H9</text>
<text x="60.1" y="119.1">L0_CADIN_L9</text>
<text x="60.1" y="114.3">L0_CADIN_H8</text>
<text x="60.1" y="115.9">L0_CADIN_L8</text>
<text x="74.4" y="117.5">L0_CADOUT_H9</text>
<text x="74.4" y="114.3">L0_CADOUT_H8</text>
<text x="74.7" y="119.1">L0_CADOUT_L9</text>
<text x="74.7" y="115.9">L0_CADOUT_L8</text>
<text x="60.1" y="123.9">L0_CADIN_H11</text>
<text x="60.1" y="125.5">L0_CADIN_L11</text>
<text x="60.1" y="120.7">L0_CADIN_H10</text>
<text x="60.1" y="122.3">L0_CADIN_L10</text>
<text x="73.6" y="123.9">L0_CADOUT_H11</text>
<text x="73.6" y="120.7">L0_CADOUT_H10</text>
<text x="73.9" y="125.5">L0_CADOUT_L11</text>
<text x="73.9" y="122.3">L0_CADOUT_L10</text>
<text x="60.1" y="130.3">L0_CADIN_H13</text>
<text x="60.1" y="131.9">L0_CADIN_L13</text>
<text x="60.1" y="127.1">L0_CADIN_H12</text>
<text x="60.1" y="128.7">L0_CADIN_L12</text>
<text x="73.6" y="130.3">L0_CADOUT_H13</text>
<text x="73.6" y="127.1">L0_CADOUT_H12</text>
<text x="73.9" y="131.9">L0_CADOUT_L13</text>
<text x="73.9" y="128.7">L0_CADOUT_L12</text>
<text x="60.1" y="136.7">L0_CADIN_H15</text>
<text x="60.1" y="133.5">L0_CADIN_H14</text>
<text x="60.1" y="135.1">L0_CADIN_L14</text>
<text x="73.6" y="136.7">L0_CADOUT_H15</text>
<text x="73.6" y="133.5">L0_CADOUT_H14</text>
<text x="73.9" y="135.1">L0_CADOUT_L14</text>
<text x="60.1" y="138.3">L0_CADIN_L15</text>
<text x="60.1" y="141.5">L0_CLKIN_H0</text>
<text x="60.1" y="143.1">L0_CLKIN_L0</text>
<text x="73.9" y="138.3">L0_CADOUT_L15</text>
<text x="74.7" y="141.5">L0_CLKOUT_H0</text>
<text x="74.9" y="143.1">L0_CLKOUT_L0</text>
<text x="60.1" y="144.7">L0_CLKIN_H1</text>
<text x="60.1" y="146.3">L0_CLKIN_L1</text>
<text x="60.1" y="149.5">L0_CTLIN_H0</text>
<text x="74.7" y="144.7">L0_CLKOUT_H1</text>
<text x="74.8" y="149.5">L0_CTLOUT_H0</text>
<text x="74.9" y="146.3">L0_CLKOUT_L1</text>
<text x="60.1" y="152.7">L0_CTLIN_H1</text>
<text x="60.1" y="154.3">L0_CTLIN_L1</text>
<text x="60.1" y="151.1">L0_CTLIN_L0</text>
<text x="74.8" y="152.7">L0_CTLOUT_H1</text>
<text x="75" y="154.3">L0_CTLOUT_L1</text>
<text x="75" y="151.1">L0_CTLOUT_L0</text>
</g>
<g font-size="1.3">
<text x="125.8" y="203.6">DEPARTMENT EXCEPT AS AUTHORIZED BY COMPAL ELECTRONICS, INC. NEITHER THIS SHEET NOR THE INFORMATION IT CONTAINS</text>
<text x="125.8" y="200.6">THIS SHEET OF ENGINEERING DRAWING IS THE PROPRIETARY PROPERTY OF COMPAL ELECTRONICS, INC. AND CONTAINS CONFIDENTIAL</text>
<text x="125.8" y="202.1">AND TRADE SECRET INFORMATION. THIS SHEET MAY NOT BE TRANSFERED FROM THE CUSTODY OF THE COMPETENT DIVISION OF R&amp;D</text>
<text x="125.8" y="205.1">MAY BE USED BY OR DISCLOSED TO ANY THIRD PARTY WITHOUT PRIOR WRITTEN CONSENT OF COMPAL ELECTRONICS, INC.</text>
</g>
<g font-size="1.1">
<text x="29.3" y="1.1">A</text>
<text x="84.6" y="1.1">B</text>
<text x="140" y="1.1">C</text>
<text x="195.4" y="1.1">D</text>
<text x="250.7" y="1.1">E</text>
<text x=".5" y="28.2">1</text>
<text x="278.9" y="28.2">1</text>
<text x=".5" y="79.3">2</text>
<text x="278.9" y="79.3">2</text>
<text x=".5" y="130.6">3</text>
<text x="278.9" y="130.6">3</text>
<text x=".5" y="181.7">4</text>
<text x="278.9" y="181.7">4</text>
<text x="29.3" y="207.6">A</text>
<text x="84.6" y="207.6">B</text>
<text x="140" y="207.6">C</text>
<text x="195.4" y="207.6">D</text>
<text x="250.7" y="207.6">E</text>
</g>
</svg>
